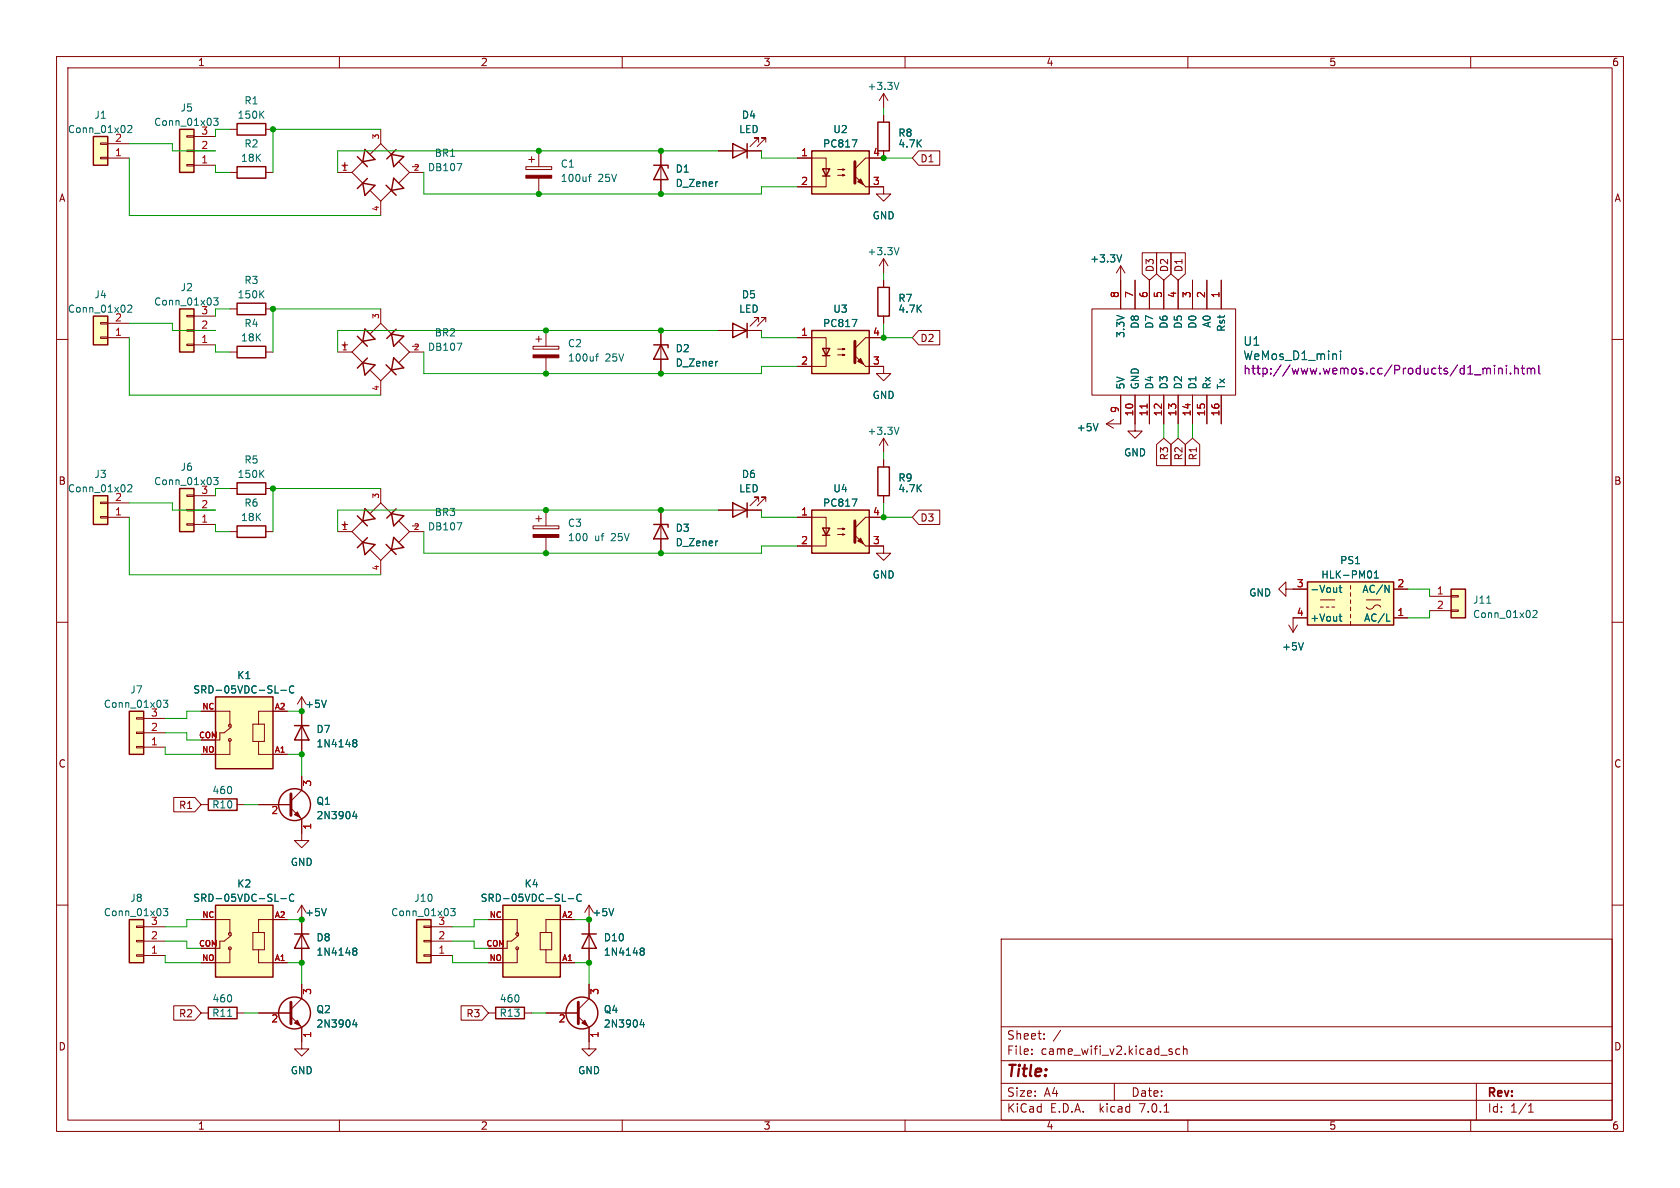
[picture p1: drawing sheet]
<svg xmlns="http://www.w3.org/2000/svg" width="297mm" height="210mm" viewBox="0 0 297 210" stroke-linecap="round" stroke-linejoin="round" font-family="sans-serif">
<g fill="none" stroke="#840000" stroke-width=".18">
<path d="M10 10h277v190h-277zM12 12h273v186h-273zM60 10v2M110 10v2M156.2 16.5v2.6M156.2 16.5l-.8 1.3M156.2 16.5l.8 1.3M160 10v2M210 10v2M260 10v2M17.8 25.3h1.2v.2h-1.2zM17.8 27.8h1.2v.3h-1.2z"/>
<path d="M19 27.9h3.9M19 25.4h3.9M33 24h1.3v.3h-1.3zM33 26.5h1.3v.3h-1.3zM33 29.1h1.3v.2h-1.3zM34.3 29.2h3.8M34.3 26.7h3.8M34.3 24.1h3.8M40.6 22.9h1.3M40.6 30.5h1.3M47 22.9h1.3M47 30.5h1.3"/>
<path d="M59.7 30.5h2.5M60.5 29.2h1M61 28.7v1M62.2 30.5l1.9 1.9M64.1 28.6l-1.9 1.9M65.5 33.8l1.8 1.8M67.3 22.9v2.5M67.3 35.6v2.5M67.3 25.4l-1.8 1.8M67.3 25.4l1.9 1.9M69.2 33.7l-1.9 1.9M70.6 28.7l1.8 1.8"/>
<path d="M72.4 30.5l-1.8 1.8M72.4 30.5h2.5M93 29.5h4.5v.5h-4.5zM93.5 28.2h1M94 27.7v1M95.2 26.7v2.8M95.2 31.5v2.8M116.8 26.7v7.6M127 26.7h7.6M134.1 25.1v-.7h-.8h.8l-1.5 1.5M135.4 25.1v-.7h-.8h.8l-1.5 1.5M141 27.9h5v5.1h-5"/>
<path d="M148.1 31h1.3l-.4 .1v-.2l.4 .1M148.1 30h1.3l-.4 .1v-.3l.4 .2M153 33h3.2v1.3h1.3l-1.3 1.3-1.3-1.3h1.3M156.2 26.7v1.2h-3.2l-1.9 1.9M156.2 20.3v1.3M162.4 26.7h3.7v2.5h-3.7l-1.1-1.3zM10 60h2M17.8 57h1.2v.3h-1.2zM17.8 59.6h1.2v.2h-1.2zM19 59.7h3.9M19 57.2h3.9M33 55.8h1.3v.2h-1.3z"/>
<path d="M33 58.3h1.3v.2h-1.3zM34.3 58.4h3.8M34.3 55.9h3.8M40.6 54.6h1.3M47 54.6h1.3M67.3 54.6v2.6M67.3 57.2l-1.8 1.8M67.3 57.2l1.9 1.9M94.7 59.9h1.1M95.2 59.4v1.1M96.5 58.4v2.8M116.8 58.4v7.6"/>
<path d="M127 58.4h7.6M134.1 56.9v-.8h-.8h.8l-1.5 1.6M135.4 56.9v-.8h-.8h.8l-1.5 1.6M141 59.7h5v5.1h-5M156.2 45.7v2.6M156.2 49.5v1.3M156.2 55.9v1.3M156.2 59.7h-3.2l-1.9 1.9M156.2 45.7l-.8 1.3M156.2 45.7l.8 1.3M162.4 58.4h3.7v2.6h-3.7l-1.1-1.3zM193 54.6h25.4v15.3h-25.4z"/>
<path d="M198.1 47l-.7 1.3M198.1 47v7.6M198.1 47l.8 1.3M200.7 49.5v5.1M201.9 44.7h2.6v3.7l-1.3 1.1-1.3-1.1zM203.2 49.5v5.1M204.5 44.7h2.5v3.7l-1.3 1.1-1.2-1.1zM205.7 49.5v5.1M207 44.7h2.6v3.7l-1.3 1.1-1.3-1.1zM208.3 49.5v5.1M210.8 49.5v5.1M213.4 49.5v5.1"/>
<path d="M215.9 49.5v5.1M285 60h2M33 60.8h1.3v.3h-1.3zM34.3 61h3.8M40.6 62.2h1.3M47 62.2h1.3M59.7 62.2h2.5M60.5 61h1M61 60.5v1M62.2 62.2l1.9 1.9M64.1 60.3l-1.9 1.9M65.5 65.5l1.8 1.8"/>
<path d="M67.3 67.3v2.6M69.2 65.4l-1.9 1.9M70.6 60.4l1.8 1.8M72.4 62.2h2.5M72.4 62.2l-1.8 1.8M94.2 61.2h4.6v.5h-4.6zM96.5 63.2v2.8M148.1 62.7h1.3l-.4 .2v-.3l.4 .1M148.1 61.7h1.3l-.4 .1v-.2l.4 .1M153 64.8h3.2v1.2h1.3l-1.3 1.3-1.3-1.3h1.3M156.2 77.5v2.5M156.2 77.5l-.8 1.2"/>
<path d="M156.2 77.5l.8 1.2M195.6 74.9l1.2 .8M196.8 74.2l-1.2 .7M198.1 69.9v5h-2.5M200.7 69.9v6.3h1.2l-1.2 1.3-1.3-1.3h1.3M203.2 69.9v5M204.5 78.6l1.2-1.1 1.3 1.1v3.7h-2.5zM205.7 69.9v5M207 78.6l1.3-1.1 1.3 1.1v3.7h-2.6zM208.3 69.9v5M209.5 78.6l1.3-1.1 1.3 1.1v3.7h-2.6zM210.8 69.9v5"/>
<path d="M213.4 69.9v5M215.9 69.9v5M17.8 88.8h1.2v.2h-1.2zM17.8 91.3h1.2v.3h-1.2zM19 91.4h3.9M19 88.9h3.9M33 87.5h1.3v.3h-1.3zM33 90h1.3v.3h-1.3zM33 92.6h1.3v.2h-1.3zM34.3 92.7h3.8M34.3 90.2h3.8M34.3 87.6h3.8"/>
<path d="M40.6 94h1.3M40.6 86.4h1.3M47 94h1.3M47 86.4h1.3M59.7 94h2.5M60.5 92.7h1M61 92.2v1M62.2 94l1.9 1.9M64.1 92.1l-1.9 1.9M65.5 97.3l1.8 1.8M67.3 88.9l-1.8 1.8M67.3 88.9l1.9 1.9"/>
<path d="M67.3 86.4v2.5M67.3 99.1v2.5M69.2 97.2l-1.9 1.9M70.6 92.2l1.8 1.8M72.4 94l-1.8 1.8M72.4 94h2.5M94.2 93h4.6v.5h-4.6zM94.7 91.7h1.1M95.2 91.2v1M96.5 90.2v2.8M96.5 95v2.8M116.8 90.2v7.6"/>
<path d="M127 90.2h7.6M134.1 88.6v-.7h-.8h.8l-1.5 1.5M135.4 88.6v-.7h-.8h.8l-1.5 1.5M141 91.4h5v5.1h-5M148.1 94.5h1.3l-.4 .1v-.2l.4 .1M148.1 93.5h1.3l-.4 .1v-.3l.4 .2M153 96.5h3.2v1.3h1.3l-1.3 1.3-1.3-1.3h1.3M156.2 81.3v1.3M156.2 87.6v1.3M156.2 91.4h-3.2l-1.9 1.9M162.4 90.2h3.7v2.5h-3.7l-1.1-1.3zM10 110h2"/>
<path d="M227.3 104.1v-1.2l-1.2 1.2 1.2 1.3v-1.3h3.8M227.8 110.5l.8 1.3M229.4 110.5l-.8 1.3M231.1 109.2h-2.5v2.6M233.4 106h2.6M233.4 107.3h.5M234.4 107.3h.5M235.5 107.3h.5M238.8 103.5v.6M238.8 104.8v.6M238.8 106v.7M238.8 107.3v.7"/>
<path d="M238.8 108.6v.6M238.8 109.9v.6M241.6 107.3a.82 .82 0 0 0 .8 .4 .82 .82 0 0 0 .6-.6 .72 .72 0 0 1 1.1 .2M241.6 106h2.5M246.4 109.2h2.5M246.4 104.1h2.5M252.7 105.4h3.8M252.7 108h3.8M256.5 107.8h1.3v.3h-1.3zM256.5 105.3h1.3v.2h-1.3zM285 110h2M24.1 126.9h1.3v.2h-1.3z"/>
<path d="M24.1 129.4h1.3v.3h-1.3zM24.1 132h1.3v.2h-1.3zM25.4 132.1h3.8M25.4 129.5h3.8M25.4 127h3.8M35.6 125.7h5v2.6M40.6 130.8v2.6h-5M40.9 128.5l-1.3 1h-.7v1.3h-3.3M44.7 128h2v3.1h-2zM45.7 131.1v2.3h5.1M50.8 125.7h-5.1v2.3M53.3 123.2v10.2"/>
<path d="M53.3 137.2v2.5l-1.9 1.9M53.3 123.2l-.7 1.3M53.3 123.2l.8 1.3M10 160h2M30.7 141h3.7l1.2 1.2-1.2 1.3h-3.7zM35.6 142.2h1.2M41.9 142.2h1.3M45.7 142.2h5.7M51.4 142.9l1.9 1.9v3.8h1.3l-1.3 1.3-1.2-1.3h1.2M285 160h2M24.1 163.7h1.3v.3h-1.3zM24.1 166.2h1.3v.3h-1.3z"/>
<path d="M24.1 168.8h1.3v.2h-1.3zM25.4 166.4h3.8M25.4 168.9h3.8M25.4 163.8h3.8M30.7 177.8h3.7l1.2 1.3-1.2 1.2h-3.7zM35.6 179.1h1.2M35.6 162.6h5v2.5M40.6 167.6v2.6h-5M40.9 165.4l-1.3 1h-.7v1.2h-3.3M41.9 179.1h1.3M44.7 164.8h2v3.1h-2zM45.7 179.1h5.7"/>
<path d="M45.7 167.9v2.3h5.1M50.8 162.6h-5.1v2.2M51.4 179.7l1.9 1.9v3.8h1.3l-1.3 1.3-1.2-1.3h1.2M53.3 174v2.5l-1.9 1.9M53.3 160v10.2M53.3 160l-.7 1.3M53.3 160l.8 1.3M74.9 163.7h1.3v.3h-1.3zM74.9 166.2h1.3v.3h-1.3zM74.9 168.8h1.3v.2h-1.3zM76.2 166.4h3.8M76.2 168.9h3.8"/>
<path d="M76.2 163.8h3.8M81.5 177.8h3.7l1.2 1.3-1.2 1.2h-3.7zM86.4 179.1h1.2M86.4 162.6h5v2.5M91.4 167.6v2.6h-5M91.7 165.4l-1.3 1h-.7v1.2h-3.3M92.7 179.1h1.3M95.5 164.8h2v3.1h-2zM96.5 167.9v2.3h5.1M96.5 179.1h5.7M101.6 162.6h-5.1v2.2M102.2 179.7l1.9 1.9v3.8h1.3l-1.3 1.3-1.2-1.3h1.2"/>
<path d="M104.1 160v10.2M104.1 174v2.5l-1.9 1.9M104.1 160l-.7 1.3M104.1 160l.8 1.3M177 166h108v32h-108zM60 198v2M110 198v2M160 198v2M177 194.5h108M177 191.5h108M177 187.5h108M177 181.5h108"/>
<path d="M182.4 186.3v.1M182.4 185.5v.1M184.6 183.6v.1M184.6 182.8v.1M197 191.5v3M205.8 196.6h.8M207.1 185.9l.2 .2-.2 .3M207.1 185.4l.1 .1M208.6 185.5l-.5-.1-.2 .3v.4l.1 .2h.6M209.2 185.5l.2-.1 .4 .1 .1 .9M209.2 184.9v1.5M210 198v2"/>
<path d="M260 198v2M261 191.5v6.5M270.2 196.6h.9M270.2 195.5l.4-.4v1.5"/>
<circle cx="40.6" cy="128.3" r=".25"/>
<circle cx="40.6" cy="130.8" r=".25"/>
<circle cx="40.6" cy="165.1" r=".25"/>
<circle cx="40.6" cy="167.6" r=".25"/>
<circle cx="91.4" cy="165.1" r=".25"/>
<circle cx="91.4" cy="167.6" r=".25"/>
</g>
<g fill="#840000" stroke="#840000" stroke-width=".18">
<path d="M94.2 62.7h4.6v.5h-4.6z"/>
<path d="M52.1 180.8l.5-.5 .5 1.1z"/>
<path d="M93 31h4.5v.5h-4.5z"/>
<path d="M102.9 180.8l.5-.5 .5 1.1z"/>
<path d="M94.2 94.5h4.6v.5h-4.6z"/>
<path d="M151.1 62.9l1.9 1.9z"/>
<path d="M151.6 63.9l.5-.5 .6 1z"/>
<path d="M151.1 31.1l1.9 1.9z"/>
<path d="M151.6 32.1l.5-.5 .6 1z"/>
<path d="M151.1 94.6l1.9 1.9z"/>
<path d="M151.6 95.6l.5-.5 .6 1z"/>
<path d="M52.1 144l.5-.5 .5 1z"/>
</g>
<g fill="none" stroke="#006464" stroke-width=".18">
<path d="M158.9 14.6l-.4 1.2M22.6 22.3l.5-.1 .2 .3-.8 .9h.8M37.8 20.9h.8l-.5 .5 .4 .1v.6l-.2 .1-.5-.1M80.8 28.9h.8l-.5 1.3M104 31.2h.5M104.5 30.8l-.3 .2v1.1M126.8 32.1h.1M150.6 24.7h.9l-.6 1.3M22.6 54l.5-.1 .2 .4-.8 .9h.8M37.8 52.7h.8l-.5 .4 .4 .2v.5l-.2 .1-.5-.1M150.6 56.5h.9l-.6 1.2M158.9 43.8l-.4 1.2"/>
<path d="M198.3 45l-.4 1.3M80.8 60.7h.8l-.5 1.2M105.3 63h.5M105.8 62.6l-.3 .1v1.1M126.8 63.9h.1M158.9 75.5l-.4 1.3M194.1 74.9l-.4 1.3M237 62v.2M237 62.6v1M22.6 85.8l.5-.1 .2 .3-.8 .9h.8M37.8 84.4h.8l-.5 .5 .4 .1v.6l-.2 .1-.5-.1M80.8 92.4h.8l-.5 1.3"/>
<path d="M126.8 95.6h.1M150.6 88.2h.9l-.6 1.3M230.4 113.6l-.4 1.3M236.7 103.9h.5M236.7 109h.5M236.9 108.5v1.1l.3 .2M236.9 103.5v1l.3 .2M242.4 101.2v.7M243 102.2h.7M243 101.3l.3-.4v1.3M244.8 103.5l.8 1.2v-1.2M245.1 109.8h.7"/>
<path d="M262.8 106.6h.8M271 108l.5-.1 .2 .4-.8 .9h.8M28.9 123.8h.8l-.5 .5 .4 .1v.5l-.2 .1-.5-.1M49.7 122h.9M51.9 121.4a.6 .6 0 0 0-.8 .4 .6 .6 0 0 0 .6 .7l.2-.1M57.7 123.8l-.4 1.2M62.6 130.8h.4l.1 .2-.3 .3M62.6 131.3h.2M62.8 131.3l.3 .2v.3l-.3 .2h-.2M49.7 158.9h.9M51.9 158.2a.6 .6 0 0 0-.8 .4 .6 .6 0 0 0 .6 .7l.2-.1M62.7 143.4l-.3 .9h.7"/>
<path d="M63 143.9v.8M100.5 158.9h.9M102.7 158.2a.6 .6 0 0 0-.8 .4 .6 .6 0 0 0 .6 .7l.2-.1M28.9 160.6h.8l-.5 .5 .4 .1v.6l-.2 .1-.5-.1M57.7 160.6l-.4 1.3M62.6 167.6l.4 .1 .1 .1-.3 .3M62.6 168.1h.2M62.8 168.1l.3 .3v.2l-.3 .3h-.2M79.7 160.6h.8l-.5 .5 .4 .1v.6l-.2 .1-.5-.1M108.5 160.6l-.4 1.3M113.4 167.6l.4 .1 .1 .1-.3 .3M113.4 168.1h.2"/>
<path d="M113.6 168.1l.3 .3v.2l-.1 .2-.4 .1M62.7 180.2l-.3 .9h.7M63 180.7v.9M113.5 180.2l-.3 .9h.7M113.8 180.7v.9"/>
</g>
<g fill="none" stroke="#840000" stroke-width=".25">
<path d="M16.5 24.1h2.5v5.1h-2.5zM31.7 22.9h2.6v7.6h-2.6zM41.9 21.8h5.1v2.1h-5.1zM41.9 29.5h5.1v2h-5.1zM63.2 27.7l1.7 1.8M64.1 32.4l2.2 .4-1.8 1.7zM64.5 26.4l1.8 1.8-2.2 .4zM64.9 31.5l-1.7 1.8M68.2 32.7l1.8 1.8M69.2 27.3l2.2 .4-1.8 1.8zM69.6 31.5l1.8 1.8-2.2 .4zM70 26.4l-1.6 1.7"/>
<path d="M115.6 29.2h2.5v.5M116.8 29.2l1.3 2.6h-2.5zM129.5 25.4l2.6 1.3-2.6 1.2zM132.1 25.4v2.5M143.5 26.7h10.2v7.6h-10.2zM145.4 29.8h1.3l-.7 1.3zM145.4 31.1h1.3M155.2 21.6h2v5.1h-2zM16.5 55.9h2.5v5.1h-2.5zM31.7 54.6h2.6v7.6h-2.6zM41.9 53.6h5.1v2h-5.1zM63.2 59.4l1.7 1.8"/>
<path d="M64.5 58.2l1.8 1.7-2.2 .4zM69.2 59.1l2.2 .3-1.8 1.8zM70 58.2l-1.6 1.6M129.5 57.2l2.6 1.2-2.6 1.3zM132.1 57.2v2.5M143.5 58.4h10.2v7.6h-10.2zM155.2 50.8h2v5.1h-2zM41.9 61.2h5.1v2h-5.1zM64.1 64.1l2.2 .4-1.8 1.8zM64.9 63.3l-1.7 1.8M68.2 64.5l1.8 1.8M69.6 63.2l1.8 1.8-2.2 .4z"/>
<path d="M115.6 61h2.5v.5M116.8 61l1.3 2.5h-2.5zM145.4 61.6h1.3l-.7 1.3zM145.4 62.9h1.3M16.5 87.6h2.5v5.1h-2.5zM31.7 86.4h2.6v7.6h-2.6zM41.9 93h5.1v2h-5.1zM41.9 85.3h5.1v2.1h-5.1zM63.2 91.2l1.7 1.8M64.1 95.9l2.2 .4-1.8 1.7zM64.5 89.9l1.8 1.8-2.2 .4zM64.9 95l-1.7 1.8"/>
<path d="M68.2 96.2l1.8 1.8M69.2 90.8l2.2 .4-1.8 1.8zM69.6 95l1.8 1.8-2.2 .4zM70 89.9l-1.6 1.7M115.6 92.7h2.5v.5M116.8 92.7l1.3 2.6h-2.5zM129.5 88.9l2.6 1.3-2.6 1.2zM132.1 88.9v2.5M143.5 90.2h10.2v7.6h-10.2zM145.4 93.3h1.3l-.7 1.3zM145.4 94.6h1.3M155.2 82.6h2v5h-2z"/>
<path d="M231.1 102.9h15.3v7.6h-15.3zM256.5 104.1h2.6v5.1h-2.6zM22.9 125.7h2.5v7.7h-2.5zM38.1 123.2h10.2v12.7h-10.2zM52.1 128.3h2.5M53.3 128.3l1.3 2.5h-2.5zM36.8 141.2h5.1v2.1h-5.1zM22.9 162.6h2.5v7.6h-2.5zM36.8 178.1h5.1v2h-5.1zM38.1 160h10.2v12.7h-10.2zM52.1 165.1h2.5M53.3 165.1l1.3 2.5h-2.5z"/>
<path d="M73.7 162.6h2.5v7.6h-2.5zM87.6 178.1h5.1v2h-5.1zM88.9 160h10.2v12.7h-10.2zM102.9 165.1h2.5M104.1 165.1l1.3 2.5h-2.5z"/>
<circle cx="52.1" cy="142.2" r="2.82"/>
<circle cx="52.1" cy="179.1" r="2.82"/>
<circle cx="102.9" cy="179.1" r="2.82"/>
</g>
<g fill="#ffffc2" stroke="#ffffc2" stroke-width=".18">
<path d="M31.7 22.9h2.6v7.6h-2.6z"/>
<path d="M16.5 24.1h2.5v5.1h-2.5z"/>
<path d="M88.9 160h10.2v12.7h-10.2z"/>
<path d="M16.5 55.9h2.5v5.1h-2.5z"/>
<path d="M31.7 54.6h2.6v7.6h-2.6z"/>
<path d="M73.7 162.6h2.5v7.6h-2.5z"/>
<path d="M143.5 58.4h10.2v7.6h-10.2z"/>
<path d="M143.5 26.7h10.2v7.6h-10.2z"/>
<path d="M143.5 90.2h10.2v7.6h-10.2z"/>
<path d="M38.1 160h10.2v12.7h-10.2z"/>
<path d="M22.9 162.6h2.5v7.6h-2.5z"/>
<path d="M22.9 125.7h2.5v7.7h-2.5z"/>
<path d="M38.1 123.2h10.2v12.7h-10.2z"/>
<path d="M31.7 86.4h2.6v7.6h-2.6z"/>
<path d="M16.5 87.6h2.5v5.1h-2.5z"/>
<path d="M231.1 102.9h15.3v7.6h-15.3z"/>
<path d="M256.5 104.1h2.6v5.1h-2.6z"/>
</g>
<path d="M151.1 28.6v3.8M151.1 60.3v3.8M151.1 92.1v3.8M51.4 140.3v3.8M51.4 177.2v3.8M102.2 177.2v3.8" fill="none" stroke="#840000" stroke-width=".51"/>
<path d="M202.8 71.4v.7" fill="none" stroke="#a90000" stroke-width=".18"/>
<g fill="none" stroke="#840084" stroke-width=".18">
<path d="M262.2 65.1v1M262.2 65.2l.4-.1 .2 .2M262.8 65.3l.3-.2 .3 .1 .1 .9M262.8 65.3v.8M264.2 64.6v.1M264.2 65.1v1M264.9 65.2l.3-.1 .3 .1 .1 .9M264.9 65.1v1M266.3 64.6v.1M266.3 65.1v1M267 66v.1M267.8 65.2l.2-.1 .3 .1 .1 .9"/>
<path d="M267.8 64.6v1.5M268.9 65.1h.6M269.1 64.6v1.3l.4 .2M270 65.2l.5-.1 .2 .2M270 65.1v1M270.7 65.3l.2-.2 .3 .1 .1 .9M270.7 65.3v.8M272 64.6v1.3l.3 .2"/>
</g>
<g fill="none" stroke="#009600" stroke-width=".18">
<path d="M156.2 19.1v1.2M22.9 25.4h7.6v1.3h7.6M22.9 27.9v10.2h44.4M38.1 29.2v1.3h2.5M40.6 22.9h-2.5v1.2M67.3 22.9h-19v7.6M74.9 30.5v3.8h59.7v-1.3h6.4M127 26.7h-67.3v3.8M134.6 26.7v1.2h6.4M156.2 27.9h5.1M22.9 57.2h7.6v1.2h7.6M22.9 59.7v10.2h44.4"/>
<path d="M40.6 54.6h-2.5v1.3M67.3 54.6h-19v7.6M127 58.4h-67.3v3.8M134.6 58.4v1.3h6.4M156.2 48.3v1.2M156.2 57.2v2.5h5.1M38.1 61v1.2h2.5M74.9 62.2v3.8h59.7v-1.2h6.4M205.7 74.9v2.6M208.3 74.9v2.6M210.8 74.9v2.6M22.9 88.9h7.6v1.3h7.6"/>
<path d="M22.9 91.4v10.2h44.4M38.1 92.7v1.3h2.5M40.6 86.4h-2.5v1.2M67.3 86.4h-19v7.6M74.9 94v3.8h59.7v-1.3h6.4M127 90.2h-67.3v3.8M134.6 90.2v1.2h6.4M156.2 80v1.3M156.2 88.9v2.5h5.1M248.9 104.1h3.8v1.3M252.7 108v1.2h-3.8M29.2 132.1v1.3h6.4"/>
<path d="M29.2 129.5h3.8v1.3h2.6M35.6 125.7h-2.6v1.3h-3.8M50.8 133.4h2.5v3.8M50.8 125.7h2.5M43.2 142.2h2.5M29.2 168.9v1.3h6.4M29.2 166.4h3.8v1.2h2.6M35.6 162.6h-2.6v1.2h-3.8M43.2 179.1h2.5M50.8 162.6h2.5M50.8 170.2h2.5v3.8M80 168.9v1.3h6.4"/>
<path d="M80 166.4h3.8v1.2h2.6M86.4 162.6h-2.6v1.2h-3.8M94 179.1h2.5M101.6 162.6h2.5M101.6 170.2h2.5v3.8"/>
</g>
<g fill="#009600" stroke="#009600" stroke-width=".18">
<circle cx="96.5" cy="97.8" r=".46"/>
<circle cx="48.3" cy="86.4" r=".46"/>
<circle cx="96.5" cy="90.2" r=".46"/>
<circle cx="95.2" cy="34.3" r=".46"/>
<circle cx="96.5" cy="58.4" r=".46"/>
<circle cx="96.5" cy="66" r=".46"/>
<circle cx="95.2" cy="26.7" r=".46"/>
<circle cx="116.8" cy="26.7" r=".46"/>
<circle cx="116.8" cy="34.3" r=".46"/>
<circle cx="116.8" cy="58.4" r=".46"/>
<circle cx="116.8" cy="66" r=".46"/>
<circle cx="116.8" cy="97.8" r=".46"/>
<circle cx="104.1" cy="162.6" r=".46"/>
<circle cx="104.1" cy="170.2" r=".46"/>
<circle cx="48.3" cy="22.9" r=".46"/>
<circle cx="48.3" cy="54.6" r=".46"/>
<circle cx="156.2" cy="59.7" r=".46"/>
<circle cx="116.8" cy="90.2" r=".46"/>
<circle cx="156.2" cy="27.9" r=".46"/>
<circle cx="53.3" cy="162.6" r=".46"/>
<circle cx="53.3" cy="170.2" r=".46"/>
<circle cx="53.3" cy="125.7" r=".46"/>
<circle cx="53.3" cy="133.4" r=".46"/>
<circle cx="156.2" cy="91.4" r=".46"/>
</g>
<text font-size="2.8" fill="#840000" x="178" y="190.8">Title:</text>
<g font-size="2.1" fill="#006464">
<text x="219.8" y="61.3">U1</text>
<text x="219.8" y="63.8">WeMos_D1_mini</text>
</g>
<text font-size="2.1" fill="#840084" x="219.8" y="66.4">http://www.wemos.cc/Products/d1_mini.html</text>
<g font-size="2.1" fill="#840000">
<text x="178" y="183.9">Sheet:</text>
<text x="186.2" y="183.9">/</text>
<text x="178" y="186.6">File:</text>
<text x="184" y="186.6">came_wifi_v2.kicad_sch</text>
<text x="178" y="196.8">KiCad</text>
<text x="178" y="194">Size:</text>
<text x="184.6" y="194">A4</text>
<text x="185.7" y="196.8">E.D.A.</text>
<text x="194.4" y="196.8">kicad</text>
<text x="200" y="194">Date:</text>
<text x="201.5" y="196.8">7.0.1</text>
<text x="263" y="194.2">Rev:</text>
<text x="263" y="196.8">Id:</text>
<text x="267" y="196.8">1/1</text>
</g>
<g font-size="1.8" fill="#840000">
<text x="35" y="11.8">1</text>
<text x="85" y="11.8">2</text>
<text x="135" y="11.8">3</text>
<text x="185" y="11.8">4</text>
<text x="235" y="11.8">5</text>
<text x="285" y="11.8">6</text>
<text x="162.7" y="28.9">D1</text>
<text x="10.4" y="35.8">A</text>
<text x="285.4" y="35.8">A</text>
<text x="204.1" y="48.1" transform="rotate(-90 204.1 48.1)">D3</text>
<text x="206.7" y="48.1" transform="rotate(-90 206.7 48.1)">D2</text>
<text x="209.2" y="48.1" transform="rotate(-90 209.2 48.1)">D1</text>
<text x="162.7" y="60.6">D2</text>
<text x="206.7" y="81.5" transform="rotate(-90 206.7 81.5)">R3</text>
<text x="209.2" y="81.5" transform="rotate(-90 209.2 81.5)">R2</text>
<text x="211.7" y="81.5" transform="rotate(-90 211.7 81.5)">R1</text>
<text x="10.3" y="85.8">B</text>
<text x="285.3" y="85.8">B</text>
<text x="162.7" y="92.4">D3</text>
<text x="10.3" y="135.8">C</text>
<text x="285.3" y="135.8">C</text>
<text x="31.5" y="143.2">R1</text>
<text x="31.5" y="180">R2</text>
<text x="82.3" y="180">R3</text>
<text x="10.3" y="185.8">D</text>
<text x="285.3" y="185.8">D</text>
<text x="35" y="199.8">1</text>
<text x="85" y="199.8">2</text>
<text x="135" y="199.8">3</text>
<text x="185" y="199.8">4</text>
<text x="235" y="199.8">5</text>
<text x="285" y="199.8">6</text>
</g>
<g font-size="1.8" fill="#006464">
<text x="153.3" y="16.1">+3.3V</text>
<text x="11.9" y="23.7">Conn_01x02</text>
<text x="16.6" y="21.1">J1</text>
<text x="27.2" y="22.4">Conn_01x03</text>
<text x="31.9" y="19.9">J5</text>
<text x="35.5" y="23.9">3</text>
<text x="41.9" y="21.1">150K</text>
<text x="43.1" y="18.6">R1</text>
<text x="130.6" y="23.7">LED</text>
<text x="131.1" y="21.1">D4</text>
<text x="147.3" y="23.7">U2</text>
<text x="20.3" y="25.1">2</text>
<text x="42.5" y="28.8">18K</text>
<text x="43.1" y="26.2">R2</text>
<text x="76.8" y="27.9">BR1</text>
<text x="99.1" y="29.8">C1</text>
<text x="145.4" y="26.2">PC817</text>
<text x="158.8" y="24.3">R8</text>
<text x="158.8" y="26.2">4.7K</text>
<text x="75.6" y="30.4">DB107</text>
<text x="99.1" y="32.3">100uf</text>
<text x="105.7" y="32.3">25V</text>
<text x="119.4" y="30.7">D1</text>
<text x="119.4" y="33.2">D_Zener</text>
<text x="154.2" y="38.9">GND</text>
<text x="153.3" y="45.3">+3.3V</text>
<text x="192.7" y="46.5">+3.3V</text>
<text x="16.6" y="52.9">J4</text>
<text x="31.9" y="51.6">J2</text>
<text x="41.9" y="52.9">150K</text>
<text x="43.1" y="50.4">R3</text>
<text x="131.1" y="52.9">D5</text>
<text x="158.8" y="53.5">R7</text>
<text x="11.9" y="55.4">Conn_01x02</text>
<text x="20.3" y="56.9">2</text>
<text x="27.2" y="54.2">Conn_01x03</text>
<text x="35.5" y="55.6">3</text>
<text x="43.1" y="58">R4</text>
<text x="76.8" y="59.6">BR2</text>
<text x="130.6" y="55.4">LED</text>
<text x="145.4" y="58">PC817</text>
<text x="147.3" y="55.4">U3</text>
<text x="158.8" y="55.4">4.7K</text>
<text x="198.9" y="59.9" transform="rotate(-90 198.9 59.9)">3.3V</text>
<text x="201.5" y="58.2" transform="rotate(-90 201.5 58.2)">D8</text>
<text x="204" y="58.2" transform="rotate(-90 204 58.2)">D7</text>
<text x="206.6" y="58.2" transform="rotate(-90 206.6 58.2)">D6</text>
<text x="209.1" y="58.2" transform="rotate(-90 209.1 58.2)">D5</text>
<text x="211.6" y="58.2" transform="rotate(-90 211.6 58.2)">D0</text>
<text x="214.2" y="58.1" transform="rotate(-90 214.2 58.1)">A0</text>
<text x="216.7" y="58.8" transform="rotate(-90 216.7 58.8)">Rst</text>
<text x="42.5" y="60.5">18K</text>
<text x="75.6" y="62.2">DB107</text>
<text x="100.3" y="61.5">C2</text>
<text x="100.3" y="64.1">100uf</text>
<text x="106.9" y="64.1">25V</text>
<text x="119.4" y="62.4">D2</text>
<text x="119.4" y="65">D_Zener</text>
<text x="154.2" y="70.7">GND</text>
<text x="198.9" y="68.8" transform="rotate(-90 198.9 68.8)">5V</text>
<text x="201.5" y="68.8" transform="rotate(-90 201.5 68.8)">GND</text>
<text x="204" y="68.8" transform="rotate(-90 204 68.8)">D4</text>
<text x="206.6" y="68.8" transform="rotate(-90 206.6 68.8)">D3</text>
<text x="209.1" y="68.8" transform="rotate(-90 209.1 68.8)">D2</text>
<text x="211.6" y="68.8" transform="rotate(-90 211.6 68.8)">D1</text>
<text x="214.2" y="68.8" transform="rotate(-90 214.2 68.8)">Rx</text>
<text x="216.7" y="68.8" transform="rotate(-90 216.7 68.8)">Tx</text>
<text x="153.3" y="77">+3.3V</text>
<text x="190.3" y="76.4">+5V</text>
<text x="31.9" y="83.4">J6</text>
<text x="43.1" y="82.1">R5</text>
<text x="198.7" y="80.8">GND</text>
<text x="11.9" y="87.2">Conn_01x02</text>
<text x="16.6" y="84.6">J3</text>
<text x="20.3" y="88.6">2</text>
<text x="27.2" y="85.9">Conn_01x03</text>
<text x="35.5" y="87.4">3</text>
<text x="41.9" y="84.6">150K</text>
<text x="43.1" y="89.7">R6</text>
<text x="130.6" y="87.2">LED</text>
<text x="131.1" y="84.6">D6</text>
<text x="145.4" y="89.7">PC817</text>
<text x="147.3" y="87.2">U4</text>
<text x="158.8" y="85.3">R9</text>
<text x="158.8" y="87.2">4.7K</text>
<text x="42.5" y="92.3">18K</text>
<text x="75.6" y="93.9">DB107</text>
<text x="76.8" y="91.4">BR3</text>
<text x="100.3" y="93.3">C3</text>
<text x="100.3" y="95.8">100</text>
<text x="105.1" y="95.8">uf</text>
<text x="108" y="95.8">25V</text>
<text x="119.4" y="94.2">D3</text>
<text x="119.4" y="96.7">D_Zener</text>
<text x="236.9" y="99.9">PS1</text>
<text x="154.2" y="102.4">GND</text>
<text x="220.8" y="105.6">GND</text>
<text x="231.6" y="105">-Vout</text>
<text x="233.5" y="102.4">HLK-PM01</text>
<text x="240.7" y="105">AC/N</text>
<text x="260.4" y="106.9">J11</text>
<text x="231.6" y="110">+Vout</text>
<text x="241" y="110">AC/L</text>
<text x="260.4" y="109.4">Conn_01x02</text>
<text x="226.6" y="115.1">+5V</text>
<text x="18.3" y="125.3">Conn_01x03</text>
<text x="23" y="122.7">J7</text>
<text x="34.1" y="122.7">SRD-05VDC-SL-C</text>
<text x="41.9" y="120.2">K1</text>
<text x="53.9" y="125.3">+5V</text>
<text x="26.6" y="126.7">3</text>
<text x="55.9" y="129.7">D7</text>
<text x="55.9" y="132.3">1N4148</text>
<text x="37.5" y="143.1">R10</text>
<text x="37.5" y="140.5">460</text>
<text x="55.9" y="142.4">Q1</text>
<text x="55.9" y="145">2N3904</text>
<text x="51.3" y="153.2">GND</text>
<text x="23" y="159.6">J8</text>
<text x="34.1" y="159.6">SRD-05VDC-SL-C</text>
<text x="41.9" y="157">K2</text>
<text x="73.2" y="159.6">J10</text>
<text x="84.9" y="159.6">SRD-05VDC-SL-C</text>
<text x="92.7" y="157">K4</text>
<text x="18.3" y="162.1">Conn_01x03</text>
<text x="26.6" y="163.6">3</text>
<text x="53.9" y="162.1">+5V</text>
<text x="55.9" y="166.6">D8</text>
<text x="69.1" y="162.1">Conn_01x03</text>
<text x="77.4" y="163.6">3</text>
<text x="104.7" y="162.1">+5V</text>
<text x="106.7" y="166.6">D10</text>
<text x="55.9" y="169.1">1N4148</text>
<text x="106.7" y="169.1">1N4148</text>
<text x="37.5" y="179.9">R11</text>
<text x="37.5" y="177.4">460</text>
<text x="55.9" y="179.3">Q2</text>
<text x="88.3" y="179.9">R13</text>
<text x="88.3" y="177.4">460</text>
<text x="106.7" y="179.3">Q4</text>
<text x="55.9" y="181.8">2N3904</text>
<text x="106.7" y="181.8">2N3904</text>
<text x="51.3" y="190.1">GND</text>
<text x="102.1" y="190.1">GND</text>
</g>
<g font-size="1.8" fill="#a90000">
<text x="20.3" y="27.7">1</text>
<text x="35.5" y="29">1</text>
<text x="35.5" y="26.4">2</text>
<text x="141.6" y="27.7">1</text>
<text x="154.3" y="27.7">4</text>
<text x="141.6" y="32.8">2</text>
<text x="154.3" y="32.8">3</text>
<text x="197.9" y="52.7" transform="rotate(-90 197.9 52.7)">8</text>
<text x="200.4" y="52.7" transform="rotate(-90 200.4 52.7)">7</text>
<text x="202.9" y="52.7" transform="rotate(-90 202.9 52.7)">6</text>
<text x="205.5" y="52.7" transform="rotate(-90 205.5 52.7)">5</text>
<text x="208" y="52.7" transform="rotate(-90 208 52.7)">4</text>
<text x="210.6" y="52.7" transform="rotate(-90 210.6 52.7)">3</text>
<text x="213.1" y="52.7" transform="rotate(-90 213.1 52.7)">2</text>
<text x="215.6" y="52.7" transform="rotate(-90 215.6 52.7)">1</text>
<text x="20.3" y="59.4">1</text>
<text x="35.5" y="58.2">2</text>
<text x="141.6" y="59.4">1</text>
<text x="154.3" y="59.4">4</text>
<text x="35.5" y="60.7">1</text>
<text x="141.6" y="64.5">2</text>
<text x="154.3" y="64.5">3</text>
<text x="197.9" y="73.1" transform="rotate(-90 197.9 73.1)">9</text>
<text x="200.4" y="73.7" transform="rotate(-90 200.4 73.7)">10</text>
<text x="202.9" y="73.7" transform="rotate(-90 202.9 73.7)">11</text>
<text x="205.5" y="73.7" transform="rotate(-90 205.5 73.7)">12</text>
<text x="208" y="73.7" transform="rotate(-90 208 73.7)">13</text>
<text x="210.6" y="73.7" transform="rotate(-90 210.6 73.7)">14</text>
<text x="213.1" y="73.7" transform="rotate(-90 213.1 73.7)">15</text>
<text x="215.6" y="73.7" transform="rotate(-90 215.6 73.7)">16</text>
<text x="35.5" y="89.9">2</text>
<text x="20.3" y="91.2">1</text>
<text x="35.5" y="92.5">1</text>
<text x="141.6" y="91.2">1</text>
<text x="154.3" y="91.2">4</text>
<text x="141.6" y="96.3">2</text>
<text x="154.3" y="96.3">3</text>
<text x="229.2" y="103.9">3</text>
<text x="247" y="103.9">2</text>
<text x="254" y="105.2">1</text>
<text x="254" y="107.7">2</text>
<text x="229.2" y="109">4</text>
<text x="247" y="109">1</text>
<text x="26.6" y="131.8">1</text>
<text x="26.6" y="129.3">2</text>
<text x="55.2" y="139.1" transform="rotate(-90 55.2 139.1)">3</text>
<text x="47.9" y="144.1">2</text>
<text x="55.2" y="146.7" transform="rotate(-90 55.2 146.7)">1</text>
<text x="26.6" y="166.1">2</text>
<text x="77.4" y="166.1">2</text>
<text x="26.6" y="168.7">1</text>
<text x="77.4" y="168.7">1</text>
<text x="55.2" y="175.9" transform="rotate(-90 55.2 175.9)">3</text>
<text x="106" y="175.9" transform="rotate(-90 106 175.9)">3</text>
<text x="47.9" y="181">2</text>
<text x="55.2" y="183.5" transform="rotate(-90 55.2 183.5)">1</text>
<text x="98.7" y="181">2</text>
<text x="106" y="183.5" transform="rotate(-90 106 183.5)">1</text>
</g>
<g font-size="1.4" fill="#a90000">
<text x="67.1" y="24.7" transform="rotate(-90 67.1 24.7)">3</text>
<text x="60.4" y="30.2">1</text>
<text x="73.1" y="30.2">2</text>
<text x="67.1" y="37.4" transform="rotate(-90 67.1 37.4)">4</text>
<text x="67.1" y="56.5" transform="rotate(-90 67.1 56.5)">3</text>
<text x="60.4" y="62">1</text>
<text x="73.1" y="62">2</text>
<text x="67.1" y="69.2" transform="rotate(-90 67.1 69.2)">4</text>
<text x="67.1" y="88.2" transform="rotate(-90 67.1 88.2)">3</text>
<text x="60.4" y="93.7">1</text>
<text x="73.1" y="93.7">2</text>
<text x="67.1" y="100.9" transform="rotate(-90 67.1 100.9)">4</text>
<text x="35.7" y="125.5">NC</text>
<text x="48.5" y="125.5">A2</text>
<text x="35.1" y="130.6">COM</text>
<text x="35.7" y="133.1">NO</text>
<text x="48.5" y="133.1">A1</text>
<text x="35.1" y="167.4">COM</text>
<text x="35.7" y="162.3">NC</text>
<text x="48.5" y="162.3">A2</text>
<text x="85.9" y="167.4">COM</text>
<text x="86.5" y="162.3">NC</text>
<text x="99.3" y="162.3">A2</text>
<text x="35.7" y="169.9">NO</text>
<text x="48.5" y="169.9">A1</text>
<text x="86.5" y="169.9">NO</text>
<text x="99.3" y="169.9">A1</text>
</g>
</svg>
